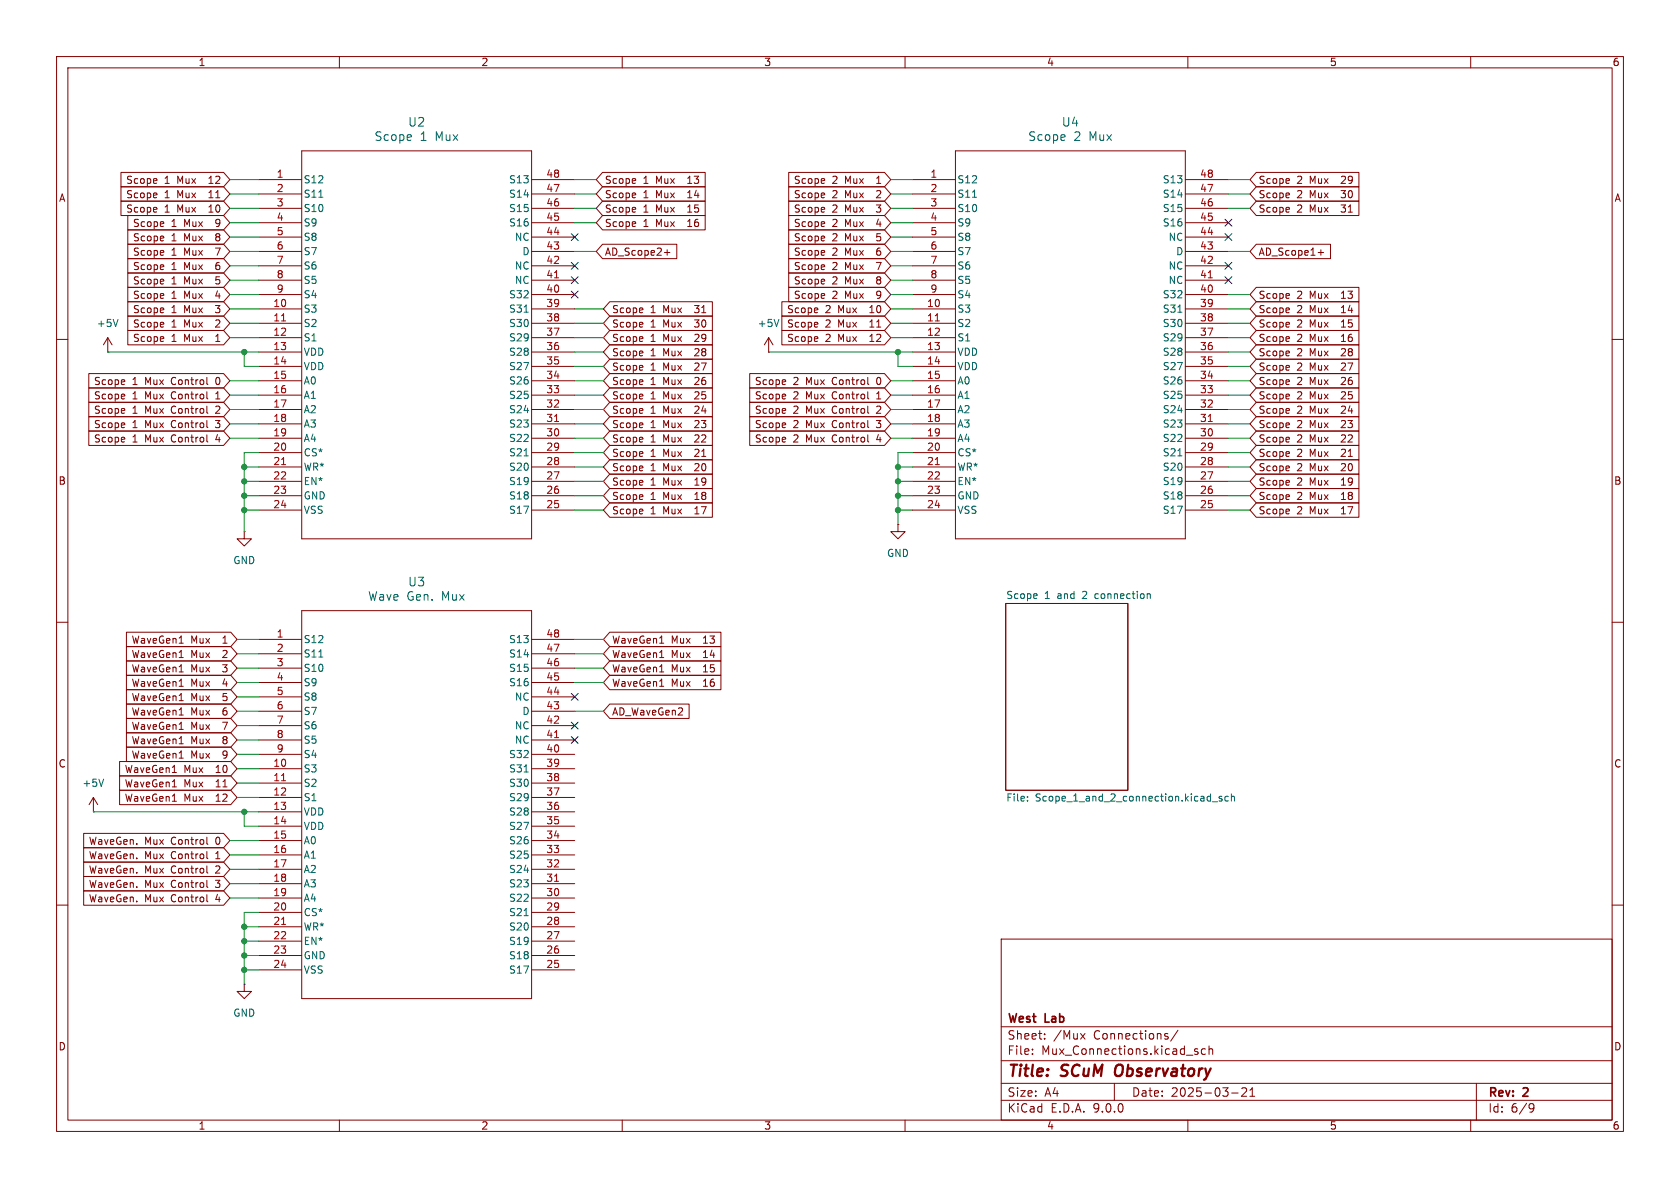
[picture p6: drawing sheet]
<svg xmlns="http://www.w3.org/2000/svg" width="297mm" height="210mm" viewBox="0 0 297 210" stroke-linecap="round" stroke-linejoin="round" font-family="sans-serif">
<g fill="none" stroke="#840000" stroke-width=".18">
<path d="M10 10h277v190h-277zM12 12h273v186h-273zM60 10v2M110 10v2M160 10v2M210 10v2M260 10v2M21.4 30.5h18.1l1.1 1.3-1.1 1.2h-18.1zM21.4 35.6h18.1l1.1 1.2-1.1 1.3h-18.1zM21.4 33h18.1l1.1 1.3-1.1 1.3h-18.1zM22.6 38.1h16.9l1.1 1.3-1.1 1.2h-16.9zM36.9 32.4h.8"/>
<path d="M36.9 37.5h.8M36.9 35h.8M37.1 31.5h-.2M37.1 36.5l-.2 .1M37.1 34l-.2 .1M45.7 31.8h7.6M45.7 34.3h7.6M45.7 36.8h7.6M45.7 39.4h7.6M53.3 26.7h40.7v68.6h-40.7zM94 31.8h7.6M94 34.3h7.6"/>
<path d="M94 36.8h7.6M94 39.4h7.6M106.5 35.6h18.2v2.5h-18.2l-1.1-1.3zM106.5 30.5h18.2v2.5h-18.2l-1.1-1.2zM106.5 33h18.2v2.6h-18.2l-1.1-1.3zM106.5 38.1h18.2v2.5h-18.2l-1.1-1.2zM121.6 32.4h.7M121.6 37.5h.7M121.6 35h.7M121.7 36.5l-.1 .1M121.7 31.5h-.1M121.7 34l-.1 .1"/>
<path d="M121.7 39.1h-.1M139.4 30.5h17l1.1 1.3-1.1 1.2h-17zM139.4 38.1h17l1.1 1.3-1.1 1.2h-17zM139.4 35.6h17l1.1 1.2-1.1 1.3h-17zM139.4 33h17l1.1 1.3-1.1 1.3h-17zM155 32.4h.7M155.1 31.5h-.1M161.3 31.8h7.6M161.3 34.3h7.6M161.3 36.8h7.6M161.3 39.4h7.6M168.9 26.7h40.6v68.6h-40.6z"/>
<path d="M209.5 31.8h7.7M209.5 34.3h7.7M209.5 36.8h7.7M209.5 39.4h7.7M222.1 30.5h18.1v2.5h-18.1l-1.1-1.2zM222.1 35.6h18.1v2.5h-18.1l-1.1-1.3zM222.1 33h18.1v2.6h-18.1l-1.1-1.3zM19 59.7l-.7 1.3M19 59.7l.8 1.3M19 59.7v2.5M22.6 53.3h16.9l1.1 1.3-1.1 1.3h-16.9zM22.6 58.4h16.9l1.1 1.3-1.1 1.3h-16.9z"/>
<path d="M22.6 40.6h16.9l1.1 1.3-1.1 1.3h-16.9zM22.6 43.2h16.9l1.1 1.3-1.1 1.2h-16.9zM22.6 48.3h16.9l1.1 1.2-1.1 1.3h-16.9zM22.6 55.9h16.9l1.1 1.3-1.1 1.2h-16.9zM22.6 45.7h16.9l1.1 1.3-1.1 1.3h-16.9zM22.6 50.8h16.9l1.1 1.3-1.1 1.2h-16.9zM38.3 59.4l-.2 .1M45.7 41.9h7.6M45.7 44.5h7.6M45.7 47h7.6M45.7 49.5h7.6M45.7 52.1h7.6"/>
<path d="M45.7 54.6h7.6M45.7 57.2h7.6M45.7 59.7h7.6M94 41.9h7.6M94 44.5h7.6M94 47h7.6M94 49.5h7.6M94 52.1h7.6M94 54.6h7.6M94 57.2h7.6M94 59.7h7.6M106.5 43.2h13.1v2.5h-13.1l-1.1-1.2z"/>
<path d="M107.8 58.4h18.1v2.6h-18.1l-1.1-1.3zM107.8 55.9h18.1v2.5h-18.1l-1.1-1.2zM107.8 53.3h18.1v2.6h-18.1l-1.1-1.3zM117.5 44.6h.9M117.9 44.2v.9M121.6 40h.7M135.9 59.7l-.8 1.3M135.9 59.7l.8 1.3M135.9 59.7v2.5M138.2 55.9h18.2l1.1 1.3-1.1 1.2h-18.2zM138.2 53.3h18.2l1.1 1.3-1.1 1.3h-18.2zM138.2 58.4h18.2l1.1 1.3-1.1 1.3h-18.2z"/>
<path d="M139.4 50.8h17l1.1 1.3-1.1 1.2h-17zM139.4 48.3h17l1.1 1.2-1.1 1.3h-17zM139.4 43.2h17l1.1 1.3-1.1 1.2h-17zM139.4 40.6h17l1.1 1.3-1.1 1.3h-17zM139.4 45.7h17l1.1 1.3-1.1 1.3h-17zM153.8 57.8h.7M153.8 55.3h.7M153.9 56.9h-.1M153.9 54.3l-.1 .1M153.9 59.4l-.1 .1M161.3 41.9h7.6M161.3 44.5h7.6"/>
<path d="M161.3 47h7.6M161.3 49.5h7.6M161.3 52.1h7.6M161.3 54.6h7.6M161.3 57.2h7.6M161.3 59.7h7.6M209.5 41.9h7.7M209.5 44.5h7.7M209.5 47h7.7M209.5 49.5h7.7M209.5 52.1h7.7M209.5 54.6h7.7"/>
<path d="M209.5 57.2h7.7M209.5 59.7h7.7M222.1 43.2h13.1v2.5h-13.1l-1.1-1.2zM222.1 58.4h18.1v2.6h-18.1l-1.1-1.3zM222.1 53.3h18.1v2.6h-18.1l-1.1-1.3zM222.1 55.9h18.1v2.5h-18.1l-1.1-1.2zM222.1 50.8h18.1v2.5h-18.1l-1.1-1.2zM233 44.6h1M233.5 44.2v.9M237.1 57.8h.8M237.1 55.3h.8M237.1 52.7h.8"/>
<path d="M237.3 59.4l-.2 .1M237.3 54.3l-.2 .1M237.3 56.9h-.2M237.3 51.8h-.2M10 60h2M15.7 76.2h23.8l1.1 1.3-1.1 1.2h-23.8zM15.7 73.7h23.8l1.1 1.2-1.1 1.3h-23.8zM15.7 71.1h23.8l1.1 1.3-1.1 1.3h-23.8zM15.7 66h23.8l1.1 1.3-1.1 1.3h-23.8zM15.7 68.6h23.8l1.1 1.3-1.1 1.2h-23.8zM19 62.2h.1M36.6 78.1h.2"/>
<path d="M36.6 75.5l.2 .1M36.6 73l.2 .1M36.6 67.9l.2 .1M36.6 70.5h.2M38.1 60.4h.8M38.1 70.5h.8M38.3 69.6h-.2M45.7 62.2h7.6M45.7 64.8h7.6M45.7 67.3h7.6M45.7 69.9h7.6M45.7 72.4h7.6"/>
<path d="M45.7 74.9h7.6M45.7 77.5h7.6M94 62.2h7.6M94 64.8h7.6M94 67.3h7.6M94 69.9h7.6M94 72.4h7.6M94 74.9h7.6M94 77.5h7.6M107.8 78.7h18.1v2.6h-18.1l-1.1-1.3zM107.8 76.2h18.1v2.5h-18.1l-1.1-1.2zM107.8 71.1h18.1v2.6h-18.1l-1.1-1.3z"/>
<path d="M107.8 73.7h18.1v2.5h-18.1l-1.1-1.3zM107.8 66h18.1v2.6h-18.1l-1.1-1.3zM107.8 61h18.1v2.5h-18.1l-1.1-1.3zM107.8 68.6h18.1v2.5h-18.1l-1.1-1.2zM107.8 63.5h18.1v2.5h-18.1l-1.1-1.2zM132.5 76.2h23.9l1.1 1.3-1.1 1.2h-23.9zM132.5 71.1h23.9l1.1 1.3-1.1 1.3h-23.9zM132.5 68.6h23.9l1.1 1.3-1.1 1.2h-23.9zM132.5 66h23.9l1.1 1.3-1.1 1.3h-23.9zM132.5 73.7h23.9l1.1 1.2-1.1 1.3h-23.9zM135.9 62.2h.1M153.5 78.1h.1"/>
<path d="M153.5 73l.1 .1M153.5 70.5h.1M153.5 67.9l.1 .1M153.5 75.5l.1 .1M153.8 60.4h.7M155 70.5h.7M155.1 69.6h-.1M161.3 62.2h7.6M161.3 64.8h7.6M161.3 67.3h7.6M161.3 69.9h7.6M161.3 72.4h7.6"/>
<path d="M161.3 74.9h7.6M161.3 77.5h7.6M209.5 62.2h7.7M209.5 64.8h7.7M209.5 67.3h7.7M209.5 69.9h7.7M209.5 72.4h7.7M209.5 74.9h7.7M209.5 77.5h7.7M222.1 61h18.1v2.5h-18.1l-1.1-1.3zM222.1 63.5h18.1v2.5h-18.1l-1.1-1.2zM222.1 71.1h18.1v2.6h-18.1l-1.1-1.3z"/>
<path d="M222.1 73.7h18.1v2.5h-18.1l-1.1-1.3zM222.1 66h18.1v2.6h-18.1l-1.1-1.3zM222.1 76.2h18.1v2.5h-18.1l-1.1-1.2zM222.1 68.6h18.1v2.5h-18.1l-1.1-1.2zM222.1 78.7h18.1v2.6h-18.1l-1.1-1.3zM237.1 60.4h.8M285 60h2M43.2 94v1.3h1.2l-1.2 1.2-1.3-1.2h1.3M43.2 94h.1M45.7 80h7.6M45.7 82.6h7.6M45.7 85.1h7.6"/>
<path d="M45.7 87.6h7.6M45.7 90.2h7.6M94 80h7.6M94 82.6h7.6M94 85.1h7.6M94 87.6h7.6M94 90.2h7.6M107.8 81.3h18.1v2.5h-18.1l-1.1-1.2zM107.8 86.4h18.1v2.5h-18.1l-1.1-1.3zM107.8 83.8h18.1v2.6h-18.1l-1.1-1.3zM107.8 88.9h18.1v2.5h-18.1l-1.1-1.2zM122.8 85.8h.8"/>
<path d="M122.8 88.3h.8M122.8 90.8h.8M123 87.3l-.2 .1M123 84.8l-.2 .1M123 89.9h-.2M158.7 92.7v1.3h1.3l-1.3 1.3-1.2-1.3h1.2M158.7 92.7h.1M161.3 80h7.6M161.3 82.6h7.6M161.3 85.1h7.6M161.3 87.6h7.6M161.3 90.2h7.6"/>
<path d="M209.5 80h7.7M209.5 82.6h7.7M209.5 85.1h7.7M209.5 87.6h7.7M209.5 90.2h7.7M222.1 81.3h18.1v2.5h-18.1l-1.1-1.2zM222.1 83.8h18.1v2.6h-18.1l-1.1-1.3zM222.1 86.4h18.1v2.5h-18.1l-1.1-1.3zM222.1 88.9h18.1v2.5h-18.1l-1.1-1.2zM237.1 85.8h.8M237.1 88.3h.8M237.1 90.8h.8"/>
<path d="M237.3 84.8l-.2 .1M237.3 87.3l-.2 .1M237.3 89.9h-.2M10 110h2M22.4 116.8h18.4l1.1 1.3-1.1 1.3h-18.4zM22.4 119.4h18.4l1.1 1.3-1.1 1.2h-18.4zM22.4 114.3h18.4l1.1 1.3-1.1 1.2h-18.4zM22.4 111.8h18.4l1.1 1.2-1.1 1.3h-18.4zM31.7 118.8h.7M31.7 116.2h.7M31.7 113.7h.7M45.7 113h7.6"/>
<path d="M45.7 115.6h7.6M45.7 118.1h7.6M53.3 108h40.7v68.5h-40.7zM94 113h7.6M94 115.6h7.6M94 118.1h7.6M107.8 111.8h19.6v2.5h-19.6l-1.1-1.3zM107.8 119.4h19.6v2.5h-19.6l-1.1-1.2zM107.8 114.3h19.6v2.5h-19.6l-1.1-1.2zM107.8 116.8h19.6v2.6h-19.6l-1.1-1.3zM116.6 118.8h.7M116.6 116.2h.7"/>
<path d="M116.6 113.7h.7M177.8 106.7h21.6v33h-21.6zM285 110h2M21.1 137.2h19.7l1.1 1.2-1.1 1.3h-19.7zM21.1 139.7h19.7l1.1 1.3-1.1 1.2h-19.7zM21.1 134.6h19.7l1.1 1.3-1.1 1.3h-19.7zM22.4 121.9h18.4l1.1 1.3-1.1 1.3h-18.4zM22.4 132.1h18.4l1.1 1.3-1.1 1.2h-18.4zM22.4 129.5h18.4l1.1 1.3-1.1 1.3h-18.4zM22.4 124.5h18.4l1.1 1.2-1.1 1.3h-18.4zM22.4 127h18.4l1.1 1.3-1.1 1.2h-18.4zM30.5 139.1h.7"/>
<path d="M30.5 136.6h.7M31.7 121.3h.7M31.7 123.9h.7M31.7 134h.7M31.7 131.5h.7M31.7 126.4h.7M31.7 128.9h.7M45.7 120.7h7.6M45.7 123.2h7.6M45.7 125.7h7.6M45.7 128.3h7.6M45.7 130.8h7.6"/>
<path d="M45.7 133.4h7.6M45.7 135.9h7.6M45.7 138.4h7.6M94 120.7h7.6M94 123.2h7.6M94 125.7h7.6M94 128.3h7.6M94 130.8h7.6M94 133.4h7.6M94 135.9h7.6M94 138.4h7.6M107.8 124.5h14v2.5h-14l-1.1-1.3z"/>
<path d="M116.6 121.3h.7M14.8 154.9h24.7l1.1 1.3-1.1 1.3h-24.7zM14.8 149.9h24.7l1.1 1.2-1.1 1.3h-24.7zM14.8 152.4h24.7l1.1 1.3-1.1 1.2h-24.7zM14.8 157.5h24.7l1.1 1.3-1.1 1.2h-24.7zM14.8 147.3h24.7l1.1 1.3-1.1 1.3h-24.7zM16.5 143.5h.1M16.5 141l-.8 1.2M16.5 141l.8 1.2M16.5 141v2.5M30.5 141.6h.7M36.6 155.6v1.1l.2 .2"/>
<path d="M36.6 148v1.1l.2 .2M36.6 150.5v1.1l.2 .2M36.6 153.1v1.1l.2 .1M36.6 158.2v1l.2 .2M45.7 141h7.6M45.7 143.5h7.6M45.7 146.1h7.6M45.7 148.6h7.6M45.7 151.1h7.6M45.7 153.7h7.6M45.7 156.2h7.6M45.7 158.8h7.6"/>
<path d="M94 141h7.6M94 143.5h7.6M94 146.1h7.6M94 148.6h7.6M94 151.1h7.6M94 153.7h7.6M94 156.2h7.6M94 158.8h7.6M10 160h2M43.2 174v1.3h1.2l-1.2 1.2-1.3-1.2h1.3M43.2 174h.1M45.7 161.3h7.6"/>
<path d="M45.7 163.8h7.6M45.7 166.4h7.6M45.7 168.9h7.6M45.7 171.5h7.6M94 161.3h7.6M94 163.8h7.6M94 166.4h7.6M94 168.9h7.6M94 171.5h7.6M177 166h108v32h-108zM285 160h2M60 198v2"/>
<path d="M110 198v2M160 198v2M177 194.5h108M177 191.5h108M177 187.5h108M177 181.5h108M182.5 186.3v.1M182.5 185.5v.1M184.7 183.6v.1M184.7 182.8v.1M191 182.7l.8 1M191.8 182.7l-.8 1"/>
<path d="M197 191.5v3M206.3 183.2l.2 .2-.2 .3M206.3 182.7l.2 .1M208.2 182.1l-1.2 2M210 198v2M211.2 185.8l.5 .2 .1 .2-.2 .2-.4-.1M211.2 185.5h.5M213.1 185.5l-.4-.1-.3 .3v.4l.1 .2h.6M213.7 185.5l.3-.1 .3 .1 .1 .9M213.7 184.9v1.5M217.7 193.2h1.2M219.5 192.4l.6-.1 .2 .1 .1 .3-.9 1.1h.9"/>
<path d="M221 193.8h.8M221 192.7l.4-.4v1.5M260 198v2M261 191.5v6.5M270.6 195.1l.5 .1a.99 .99 0 0 1-.4 1.4h-.2M271.2 195.7l-.3 .3h-.3"/>
</g>
<path d="M197.3 188.5a1.5 1.5 0 0 0 0 1.6" fill="none" stroke="#840000" stroke-width=".4"/>
<g fill="none" stroke="#006464" stroke-width=".18">
<path d="M56.4 34.9h.7M171.9 34.9h.8M20.9 56.5l-.5 1.2M92.7 55.2h.7M137.7 56.5l-.4 1.2M208.2 55.2h.8M92.7 80.6h.7M208.2 80.6h.8M56.4 116.1h.7M203 105l.4 .1v.7M18.3 137.7l-.4 1.3M92.7 136.5h.7"/>
<path d="M181.6 141.5v.1M181.6 140.8v.1M214.3 141.7h1M216 140.8h-.3l-.2 .1 .1 .2 .4 .1v.3h-.5M217.1 140.8h-.3l-.3 .2 .2 .5h.4M217.7 140.9l.2-.1h.3v.8M217.7 140.3v1.3M92.7 161.9h.7"/>
</g>
<path d="M49.8 56.7h.7M98 49.1h.8M165.3 56.7h.8M213.6 49.1h.7M98 74.5h.8M213.6 74.5h.7M49.8 82.1h.7M165.3 82.1h.8M49.8 138h.7M98 130.4h.8M98 155.8h.8M49.8 163.4h.7" fill="none" stroke="#a90000" stroke-width=".18"/>
<g fill="none" stroke="#009600" stroke-width=".18">
<path d="M40.6 39.4h5.1M40.6 36.8h5.1M40.6 31.8h5.1M40.6 34.3h5.1M101.6 39.4h3.8M101.6 36.8h3.8M101.6 31.8h3.8M101.6 34.3h3.8M157.5 39.4h3.8M157.5 36.8h3.8M157.5 31.8h3.8M157.5 34.3h3.8"/>
<path d="M217.2 36.8h3.8M217.2 31.8h3.8M217.2 34.3h3.8M40.6 54.6h5.1M40.6 57.2h5.1M40.6 52.1h5.1M40.6 49.5h5.1M40.6 44.5h5.1M40.6 59.7h5.1M40.6 41.9h5.1M40.6 47h5.1M101.6 54.6h5.1"/>
<path d="M101.6 57.2h5.1M101.6 44.5h3.8M101.6 59.7h5.1M157.5 54.6h3.8M157.5 57.2h3.8M157.5 52.1h3.8M157.5 49.5h3.8M157.5 44.5h3.8M157.5 59.7h3.8M157.5 41.9h3.8M157.5 47h3.8M217.2 54.6h3.8"/>
<path d="M217.2 57.2h3.8M217.2 52.1h3.8M217.2 44.5h3.8M217.2 59.7h3.8M19 62.2h26.7M40.6 69.9h5.1M40.6 67.3h5.1M40.6 74.9h5.1M40.6 72.4h5.1M40.6 77.5h5.1M43.2 62.2v2.6h2.5M101.6 69.9h5.1"/>
<path d="M101.6 64.8h5.1M101.6 67.3h5.1M101.6 62.2h5.1M101.6 74.9h5.1M101.6 72.4h5.1M101.6 77.5h5.1M135.9 62.2h25.4M157.5 69.9h3.8M157.5 67.3h3.8M157.5 74.9h3.8M157.5 72.4h3.8M157.5 77.5h3.8"/>
<path d="M158.7 62.2v2.6h2.6M217.2 69.9h3.8M217.2 64.8h3.8M217.2 67.3h3.8M217.2 62.2h3.8M217.2 74.9h3.8M217.2 72.4h3.8M217.2 77.5h3.8M43.2 87.6h2.5M43.2 90.2h2.5M43.2 85.1h2.5M43.2 82.6h2.5"/>
<path d="M45.7 80h-2.5v14M101.6 87.6h5.1M101.6 90.2h5.1M101.6 85.1h5.1M101.6 82.6h5.1M101.6 80h5.1M158.7 87.6h2.6M158.7 90.2h2.6M158.7 85.1h2.6M158.7 82.6h2.6M161.3 80h-2.6v12.7M217.2 87.6h3.8"/>
<path d="M217.2 90.2h3.8M217.2 85.1h3.8M217.2 82.6h3.8M217.2 80h3.8M41.9 113h3.8M41.9 115.6h3.8M41.9 118.1h3.8M101.6 113h5.1M101.6 115.6h5.1M101.6 118.1h5.1M41.9 123.2h3.8M41.9 120.7h3.8"/>
<path d="M41.9 125.7h3.8M41.9 128.3h3.8M41.9 130.8h3.8M41.9 135.9h3.8M41.9 133.4h3.8M41.9 138.4h3.8M101.6 120.7h5.1M101.6 125.7h5.1M16.5 143.5h29.2M40.6 158.8h5.1M40.6 156.2h5.1M40.6 151.1h5.1"/>
<path d="M40.6 153.7h5.1M40.6 148.6h5.1M41.9 141h3.8M43.2 143.5v2.6h2.5M43.2 168.9h2.5M43.2 171.5h2.5M43.2 166.4h2.5M43.2 163.8h2.5M45.7 161.3h-2.5v12.7"/>
</g>
<g fill="none" stroke="#000084" stroke-width=".18">
<path d="M216.6 38.8l1.2 1.2M217.8 38.8l-1.2 1.2M101 51.5l1.2 1.2M101 48.9l1.2 1.2M101 41.3l1.2 1.2M101 46.4l1.2 1.2M102.2 51.5l-1.2 1.2M102.2 48.9l-1.2 1.2M102.2 41.3l-1.2 1.2M102.2 46.4l-1.2 1.2M216.6 46.4l1.2 1.2M216.6 41.3l1.2 1.2"/>
<path d="M216.6 48.9l1.2 1.2M217.8 46.4l-1.2 1.2M217.8 41.3l-1.2 1.2M217.8 48.9l-1.2 1.2M101 130.2l1.2 1.2M101 122.6l1.2 1.2M101 127.7l1.2 1.2M102.2 130.2l-1.2 1.2M102.2 122.6l-1.2 1.2M102.2 127.7l-1.2 1.2"/>
</g>
<g fill="#009600" stroke="#009600" stroke-width=".18">
<circle cx="158.7" cy="90.2" r=".46"/>
<circle cx="158.7" cy="87.6" r=".46"/>
<circle cx="158.7" cy="82.6" r=".46"/>
<circle cx="158.7" cy="62.2" r=".46"/>
<circle cx="43.2" cy="82.6" r=".46"/>
<circle cx="43.2" cy="87.6" r=".46"/>
<circle cx="43.2" cy="85.1" r=".46"/>
<circle cx="43.2" cy="90.2" r=".46"/>
<circle cx="158.7" cy="85.1" r=".46"/>
<circle cx="43.2" cy="163.8" r=".46"/>
<circle cx="43.2" cy="166.4" r=".46"/>
<circle cx="43.2" cy="168.9" r=".46"/>
<circle cx="43.2" cy="171.5" r=".46"/>
<circle cx="43.2" cy="143.5" r=".46"/>
<circle cx="43.2" cy="62.2" r=".46"/>
</g>
<g font-size="2.8" fill="#840000">
<text x="178" y="190.9">Title:</text>
<text x="187.7" y="190.9">SCuM</text>
<text x="198" y="190.9">Observatory</text>
</g>
<g font-size="2.1" fill="#006464">
<text x="72.1" y="22.6">U2</text>
<text x="187.6" y="22.6">U4</text>
<text x="66.1" y="25.1">Scope</text>
<text x="74.2" y="25.1">1</text>
<text x="77" y="25.1">Mux</text>
<text x="181.7" y="25.1">Scope</text>
<text x="189.8" y="25.1">2</text>
<text x="192.6" y="25.1">Mux</text>
<text x="65" y="106.4">Wave Gen.</text>
<text x="72.1" y="103.9">U3</text>
<text x="78.1" y="106.4">Mux</text>
</g>
<g font-size="2.1" fill="#840000">
<text x="178" y="184">Sheet:</text>
<text x="178" y="181.2">West</text>
<text x="184.8" y="181.2">Lab</text>
<text x="186.2" y="184">/Mux</text>
<text x="193.4" y="184">Connections/</text>
<text x="178" y="186.7">File:</text>
<text x="184.1" y="186.7">Mux_Connections.kicad_sch</text>
<text x="178" y="196.9">KiCad</text>
<text x="178" y="194.1">Size:</text>
<text x="184.7" y="194.1">A4</text>
<text x="185.7" y="196.9">E.D.A.</text>
<text x="193.3" y="196.9">9.0.0</text>
<text x="200" y="194.1">Date:</text>
<text x="207" y="194.1">2025-03-21</text>
<text x="263" y="194.3">Rev:</text>
<text x="263" y="196.9">Id:</text>
<text x="267.1" y="196.9">6/9</text>
<text x="269.4" y="194.3">2</text>
</g>
<g font-size="1.8" fill="#840000">
<text x="35" y="11.9">1</text>
<text x="85" y="11.9">2</text>
<text x="135" y="11.9">3</text>
<text x="185" y="11.9">4</text>
<text x="235" y="11.9">5</text>
<text x="285" y="11.9">6</text>
<text x="10.3" y="35.9">A</text>
<text x="22.2" y="32.7">Scope</text>
<text x="22.2" y="35.2">Scope</text>
<text x="29.1" y="32.7">1</text>
<text x="29.1" y="35.2">1</text>
<text x="31.4" y="32.7">Mux</text>
<text x="31.4" y="35.2">Mux</text>
<text x="37.4" y="32.7">12</text>
<text x="37.4" y="35.2">11</text>
<text x="106.8" y="32.7">Scope</text>
<text x="106.8" y="35.2">Scope</text>
<text x="113.7" y="32.7">1</text>
<text x="113.7" y="35.2">1</text>
<text x="116.1" y="32.7">Mux</text>
<text x="116.1" y="35.2">Mux</text>
<text x="122" y="32.7">13</text>
<text x="122" y="35.2">14</text>
<text x="140.2" y="32.7">Scope</text>
<text x="140.2" y="35.2">Scope</text>
<text x="147.1" y="32.7">2</text>
<text x="147.1" y="35.2">2</text>
<text x="149.5" y="32.7">Mux</text>
<text x="149.5" y="35.2">Mux</text>
<text x="155.5" y="32.7">1</text>
<text x="155.5" y="35.2">2</text>
<text x="222.4" y="32.7">Scope</text>
<text x="222.4" y="35.2">Scope</text>
<text x="229.3" y="32.7">2</text>
<text x="229.3" y="35.2">2</text>
<text x="231.6" y="32.7">Mux</text>
<text x="231.6" y="35.2">Mux</text>
<text x="237.6" y="32.7">29</text>
<text x="237.6" y="35.2">30</text>
<text x="285.3" y="35.9">A</text>
<text x="22.2" y="37.8">Scope</text>
<text x="23.4" y="40.3">Scope</text>
<text x="29.1" y="37.8">1</text>
<text x="30.3" y="40.3">1</text>
<text x="31.4" y="37.8">Mux</text>
<text x="32.6" y="40.3">Mux</text>
<text x="37.4" y="37.8">10</text>
<text x="38.6" y="40.3">9</text>
<text x="106.8" y="37.8">Scope</text>
<text x="106.8" y="40.3">Scope</text>
<text x="113.7" y="37.8">1</text>
<text x="113.7" y="40.3">1</text>
<text x="116.1" y="37.8">Mux</text>
<text x="116.1" y="40.3">Mux</text>
<text x="122" y="37.8">15</text>
<text x="122" y="40.3">16</text>
<text x="140.2" y="40.3">Scope</text>
<text x="140.2" y="37.8">Scope</text>
<text x="147.1" y="40.3">2</text>
<text x="147.1" y="37.8">2</text>
<text x="149.5" y="40.3">Mux</text>
<text x="149.5" y="37.8">Mux</text>
<text x="155.5" y="40.3">4</text>
<text x="155.5" y="37.8">3</text>
<text x="222.4" y="37.8">Scope</text>
<text x="229.3" y="37.8">2</text>
<text x="231.6" y="37.8">Mux</text>
<text x="237.6" y="37.8">31</text>
<text x="23.4" y="42.9">Scope</text>
<text x="23.4" y="45.4">Scope</text>
<text x="23.4" y="47.9">Scope</text>
<text x="30.3" y="42.9">1</text>
<text x="30.3" y="45.4">1</text>
<text x="30.3" y="47.9">1</text>
<text x="32.6" y="42.9">Mux</text>
<text x="32.6" y="45.4">Mux</text>
<text x="32.6" y="47.9">Mux</text>
<text x="38.6" y="42.9">8</text>
<text x="38.6" y="45.4">7</text>
<text x="38.6" y="47.9">6</text>
<text x="106.8" y="45.4">AD_Scope2+</text>
<text x="140.2" y="45.4">Scope</text>
<text x="140.2" y="42.9">Scope</text>
<text x="140.2" y="47.9">Scope</text>
<text x="147.1" y="45.4">2</text>
<text x="147.1" y="42.9">2</text>
<text x="147.1" y="47.9">2</text>
<text x="149.5" y="45.4">Mux</text>
<text x="149.5" y="42.9">Mux</text>
<text x="149.5" y="47.9">Mux</text>
<text x="155.5" y="45.4">6</text>
<text x="155.5" y="42.9">5</text>
<text x="155.5" y="47.9">7</text>
<text x="222.4" y="45.4">AD_Scope1+</text>
<text x="23.4" y="50.5">Scope</text>
<text x="23.4" y="53">Scope</text>
<text x="30.3" y="50.5">1</text>
<text x="30.3" y="53">1</text>
<text x="32.6" y="50.5">Mux</text>
<text x="32.6" y="53">Mux</text>
<text x="38.6" y="50.5">5</text>
<text x="38.6" y="53">4</text>
<text x="140.2" y="53">Scope</text>
<text x="140.2" y="50.5">Scope</text>
<text x="147.1" y="53">2</text>
<text x="147.1" y="50.5">2</text>
<text x="149.5" y="53">Mux</text>
<text x="149.5" y="50.5">Mux</text>
<text x="155.5" y="53">9</text>
<text x="155.5" y="50.5">8</text>
<text x="222.4" y="53">Scope</text>
<text x="229.3" y="53">2</text>
<text x="231.6" y="53">Mux</text>
<text x="237.6" y="53">13</text>
<text x="23.4" y="55.6">Scope</text>
<text x="23.4" y="58.1">Scope</text>
<text x="30.3" y="55.6">1</text>
<text x="30.3" y="58.1">1</text>
<text x="32.6" y="55.6">Mux</text>
<text x="32.6" y="58.1">Mux</text>
<text x="38.6" y="55.6">3</text>
<text x="38.6" y="58.1">2</text>
<text x="108.1" y="58.1">Scope</text>
<text x="108.1" y="55.6">Scope</text>
<text x="115" y="58.1">1</text>
<text x="115" y="55.6">1</text>
<text x="117.3" y="58.1">Mux</text>
<text x="117.3" y="55.6">Mux</text>
<text x="123.3" y="58.1">30</text>
<text x="123.3" y="55.6">31</text>
<text x="139" y="58.1">Scope</text>
<text x="139" y="55.6">Scope</text>
<text x="145.9" y="58.1">2</text>
<text x="145.9" y="55.6">2</text>
<text x="148.3" y="58.1">Mux</text>
<text x="148.3" y="55.6">Mux</text>
<text x="154.2" y="58.1">11</text>
<text x="154.2" y="55.6">10</text>
<text x="222.4" y="55.6">Scope</text>
<text x="222.4" y="58.1">Scope</text>
<text x="229.3" y="55.6">2</text>
<text x="229.3" y="58.1">2</text>
<text x="231.6" y="55.6">Mux</text>
<text x="231.6" y="58.1">Mux</text>
<text x="237.6" y="55.6">14</text>
<text x="237.6" y="58.1">15</text>
<text x="23.4" y="60.6">Scope</text>
<text x="30.3" y="60.6">1</text>
<text x="32.6" y="60.6">Mux</text>
<text x="38.6" y="60.6">1</text>
<text x="108.1" y="60.6">Scope</text>
<text x="108.1" y="63.2">Scope</text>
<text x="108.1" y="65.7">Scope</text>
<text x="115" y="60.6">1</text>
<text x="115" y="63.2">1</text>
<text x="115" y="65.7">1</text>
<text x="117.3" y="60.6">Mux</text>
<text x="117.3" y="63.2">Mux</text>
<text x="117.3" y="65.7">Mux</text>
<text x="123.3" y="60.6">29</text>
<text x="123.3" y="63.2">28</text>
<text x="123.3" y="65.7">27</text>
<text x="139" y="60.6">Scope</text>
<text x="145.9" y="60.6">2</text>
<text x="148.3" y="60.6">Mux</text>
<text x="154.2" y="60.6">12</text>
<text x="222.4" y="63.2">Scope</text>
<text x="222.4" y="65.7">Scope</text>
<text x="222.4" y="60.6">Scope</text>
<text x="229.3" y="63.2">2</text>
<text x="229.3" y="65.7">2</text>
<text x="229.3" y="60.6">2</text>
<text x="231.6" y="63.2">Mux</text>
<text x="231.6" y="65.7">Mux</text>
<text x="231.6" y="60.6">Mux</text>
<text x="237.6" y="63.2">28</text>
<text x="237.6" y="65.7">27</text>
<text x="237.6" y="60.6">16</text>
<text x="16.5" y="68.3">Scope</text>
<text x="16.5" y="70.8">Scope</text>
<text x="23.4" y="68.3">1</text>
<text x="23.4" y="70.8">1</text>
<text x="25.7" y="68.3">Mux</text>
<text x="25.7" y="70.8">Mux</text>
<text x="30.5" y="68.3">Control</text>
<text x="30.5" y="70.8">Control</text>
<text x="38.6" y="68.3">0</text>
<text x="38.6" y="70.8">1</text>
<text x="108.1" y="68.3">Scope</text>
<text x="108.1" y="70.8">Scope</text>
<text x="115" y="68.3">1</text>
<text x="115" y="70.8">1</text>
<text x="117.3" y="68.3">Mux</text>
<text x="117.3" y="70.8">Mux</text>
<text x="123.3" y="68.3">26</text>
<text x="123.3" y="70.8">25</text>
<text x="133.4" y="70.8">Scope</text>
<text x="133.4" y="68.3">Scope</text>
<text x="140.2" y="70.8">2</text>
<text x="140.2" y="68.3">2</text>
<text x="142.6" y="70.8">Mux</text>
<text x="142.6" y="68.3">Mux</text>
<text x="147.4" y="70.8">Control</text>
<text x="147.4" y="68.3">Control</text>
<text x="155.5" y="70.8">1</text>
<text x="155.5" y="68.3">0</text>
<text x="222.4" y="68.3">Scope</text>
<text x="222.4" y="70.8">Scope</text>
<text x="229.3" y="68.3">2</text>
<text x="229.3" y="70.8">2</text>
<text x="231.6" y="68.3">Mux</text>
<text x="231.6" y="70.8">Mux</text>
<text x="237.6" y="68.3">26</text>
<text x="237.6" y="70.8">25</text>
<text x="16.5" y="75.9">Scope</text>
<text x="16.5" y="73.3">Scope</text>
<text x="23.4" y="75.9">1</text>
<text x="23.4" y="73.3">1</text>
<text x="25.7" y="75.9">Mux</text>
<text x="25.7" y="73.3">Mux</text>
<text x="30.5" y="75.9">Control</text>
<text x="30.5" y="73.3">Control</text>
<text x="38.6" y="75.9">3</text>
<text x="38.6" y="73.3">2</text>
<text x="108.1" y="73.3">Scope</text>
<text x="108.1" y="75.9">Scope</text>
<text x="115" y="73.3">1</text>
<text x="115" y="75.9">1</text>
<text x="117.3" y="73.3">Mux</text>
<text x="117.3" y="75.9">Mux</text>
<text x="123.3" y="73.3">24</text>
<text x="123.3" y="75.9">23</text>
<text x="133.4" y="73.3">Scope</text>
<text x="133.4" y="75.9">Scope</text>
<text x="140.2" y="73.3">2</text>
<text x="140.2" y="75.9">2</text>
<text x="142.6" y="73.3">Mux</text>
<text x="142.6" y="75.9">Mux</text>
<text x="147.4" y="73.3">Control</text>
<text x="147.4" y="75.9">Control</text>
<text x="155.5" y="73.3">2</text>
<text x="155.5" y="75.9">3</text>
<text x="222.4" y="73.3">Scope</text>
<text x="222.4" y="75.9">Scope</text>
<text x="229.3" y="73.3">2</text>
<text x="229.3" y="75.9">2</text>
<text x="231.6" y="73.3">Mux</text>
<text x="231.6" y="75.9">Mux</text>
<text x="237.6" y="73.3">24</text>
<text x="237.6" y="75.9">23</text>
<text x="16.5" y="78.4">Scope</text>
<text x="23.4" y="78.4">1</text>
<text x="25.7" y="78.4">Mux</text>
<text x="30.5" y="78.4">Control</text>
<text x="38.6" y="78.4">4</text>
<text x="108.1" y="83.5">Scope</text>
<text x="108.1" y="81">Scope</text>
<text x="108.1" y="78.4">Scope</text>
<text x="115" y="83.5">1</text>
<text x="115" y="81">1</text>
<text x="115" y="78.4">1</text>
<text x="117.3" y="83.5">Mux</text>
<text x="117.3" y="81">Mux</text>
<text x="117.3" y="78.4">Mux</text>
<text x="123.3" y="83.5">20</text>
<text x="123.3" y="81">21</text>
<text x="123.3" y="78.4">22</text>
<text x="133.4" y="78.4">Scope</text>
<text x="140.2" y="78.4">2</text>
<text x="142.6" y="78.4">Mux</text>
<text x="147.4" y="78.4">Control</text>
<text x="155.5" y="78.4">4</text>
<text x="222.4" y="83.5">Scope</text>
<text x="222.4" y="78.4">Scope</text>
<text x="222.4" y="81">Scope</text>
<text x="229.3" y="83.5">2</text>
<text x="229.3" y="78.4">2</text>
<text x="229.3" y="81">2</text>
<text x="231.6" y="83.5">Mux</text>
<text x="231.6" y="78.4">Mux</text>
<text x="231.6" y="81">Mux</text>
<text x="237.6" y="83.5">20</text>
<text x="237.6" y="78.4">22</text>
<text x="237.6" y="81">21</text>
<text x="10.3" y="85.9">B</text>
<text x="108.1" y="88.6">Scope</text>
<text x="108.1" y="86">Scope</text>
<text x="115" y="88.6">1</text>
<text x="115" y="86">1</text>
<text x="117.3" y="88.6">Mux</text>
<text x="117.3" y="86">Mux</text>
<text x="123.3" y="88.6">18</text>
<text x="123.3" y="86">19</text>
<text x="222.4" y="86">Scope</text>
<text x="222.4" y="88.6">Scope</text>
<text x="229.3" y="86">2</text>
<text x="229.3" y="88.6">2</text>
<text x="231.6" y="86">Mux</text>
<text x="231.6" y="88.6">Mux</text>
<text x="237.6" y="86">19</text>
<text x="237.6" y="88.6">18</text>
<text x="285.3" y="85.9">B</text>
<text x="108.1" y="91.1">Scope</text>
<text x="115" y="91.1">1</text>
<text x="117.3" y="91.1">Mux</text>
<text x="123.3" y="91.1">17</text>
<text x="222.4" y="91.1">Scope</text>
<text x="229.3" y="91.1">2</text>
<text x="231.6" y="91.1">Mux</text>
<text x="237.6" y="91.1">17</text>
<text x="23.2" y="114">WaveGen1</text>
<text x="33.7" y="114">Mux</text>
<text x="39.7" y="114">1</text>
<text x="108.1" y="114">WaveGen1</text>
<text x="118.7" y="114">Mux</text>
<text x="124.6" y="114">13</text>
<text x="23.2" y="119.1">WaveGen1</text>
<text x="23.2" y="116.5">WaveGen1</text>
<text x="33.7" y="119.1">Mux</text>
<text x="33.7" y="116.5">Mux</text>
<text x="39.7" y="119.1">3</text>
<text x="39.7" y="116.5">2</text>
<text x="108.1" y="116.5">WaveGen1</text>
<text x="108.1" y="119.1">WaveGen1</text>
<text x="118.7" y="116.5">Mux</text>
<text x="118.7" y="119.1">Mux</text>
<text x="124.6" y="116.5">14</text>
<text x="124.6" y="119.1">15</text>
<text x="23.2" y="121.6">WaveGen1</text>
<text x="23.2" y="124.1">WaveGen1</text>
<text x="33.7" y="121.6">Mux</text>
<text x="33.7" y="124.1">Mux</text>
<text x="39.7" y="121.6">4</text>
<text x="39.7" y="124.1">5</text>
<text x="108.1" y="121.6">WaveGen1</text>
<text x="118.7" y="121.6">Mux</text>
<text x="124.6" y="121.6">16</text>
<text x="23.2" y="131.8">WaveGen1</text>
<text x="23.2" y="126.7">WaveGen1</text>
<text x="23.2" y="129.2">WaveGen1</text>
<text x="33.7" y="131.8">Mux</text>
<text x="33.7" y="126.7">Mux</text>
<text x="33.7" y="129.2">Mux</text>
<text x="39.7" y="131.8">8</text>
<text x="39.7" y="126.7">6</text>
<text x="39.7" y="129.2">7</text>
<text x="108.1" y="126.7">AD_WaveGen2</text>
<text x="10.3" y="135.9">C</text>
<text x="22" y="136.8">WaveGen1</text>
<text x="23.2" y="134.3">WaveGen1</text>
<text x="32.5" y="136.8">Mux</text>
<text x="33.7" y="134.3">Mux</text>
<text x="38.5" y="136.8">10</text>
<text x="39.7" y="134.3">9</text>
<text x="285.3" y="135.9">C</text>
<text x="22" y="139.4">WaveGen1</text>
<text x="22" y="141.9">WaveGen1</text>
<text x="32.5" y="139.4">Mux</text>
<text x="32.5" y="141.9">Mux</text>
<text x="38.5" y="139.4">11</text>
<text x="38.5" y="141.9">12</text>
<text x="15.6" y="149.5">WaveGen.</text>
<text x="25.5" y="149.5">Mux</text>
<text x="30.3" y="149.5">Control</text>
<text x="38.4" y="149.5">0</text>
<text x="15.6" y="152.1">WaveGen.</text>
<text x="15.6" y="154.6">WaveGen.</text>
<text x="25.5" y="152.1">Mux</text>
<text x="25.5" y="154.6">Mux</text>
<text x="30.3" y="152.1">Control</text>
<text x="30.3" y="154.6">Control</text>
<text x="38.4" y="152.1">1</text>
<text x="38.4" y="154.6">2</text>
<text x="15.6" y="157.2">WaveGen.</text>
<text x="15.6" y="159.7">WaveGen.</text>
<text x="25.5" y="157.2">Mux</text>
<text x="25.5" y="159.7">Mux</text>
<text x="30.3" y="157.2">Control</text>
<text x="30.3" y="159.7">Control</text>
<text x="38.4" y="157.2">3</text>
<text x="38.4" y="159.7">4</text>
<text x="10.3" y="185.9">D</text>
<text x="285.3" y="185.9">D</text>
<text x="35" y="199.9">1</text>
<text x="85" y="199.9">2</text>
<text x="135" y="199.9">3</text>
<text x="185" y="199.9">4</text>
<text x="235" y="199.9">5</text>
<text x="285" y="199.9">6</text>
</g>
<g font-size="1.8" fill="#a90000">
<text x="48.8" y="31.5">1</text>
<text x="48.8" y="34">2</text>
<text x="96.5" y="31.5">48</text>
<text x="96.5" y="34">47</text>
<text x="164.4" y="31.5">1</text>
<text x="164.4" y="34">2</text>
<text x="212" y="31.5">48</text>
<text x="212" y="34">47</text>
<text x="48.8" y="36.6">3</text>
<text x="48.8" y="39.1">4</text>
<text x="48.8" y="41.7">5</text>
<text x="96.5" y="36.6">46</text>
<text x="96.5" y="39.1">45</text>
<text x="96.5" y="41.7">44</text>
<text x="164.4" y="36.6">3</text>
<text x="164.4" y="39.1">4</text>
<text x="164.4" y="41.7">5</text>
<text x="212" y="36.6">46</text>
<text x="212" y="39.1">45</text>
<text x="212" y="41.7">44</text>
<text x="48.8" y="44.2">6</text>
<text x="48.8" y="46.7">7</text>
<text x="96.5" y="44.2">43</text>
<text x="96.5" y="46.7">42</text>
<text x="164.4" y="44.2">6</text>
<text x="164.4" y="46.7">7</text>
<text x="212" y="44.2">43</text>
<text x="212" y="46.7">42</text>
<text x="48.8" y="49.3">8</text>
<text x="48.8" y="51.8">9</text>
<text x="96.5" y="49.3">41</text>
<text x="96.5" y="51.8">40</text>
<text x="164.4" y="49.3">8</text>
<text x="164.4" y="51.8">9</text>
<text x="212" y="49.3">41</text>
<text x="212" y="51.8">40</text>
<text x="48.2" y="54.4">10</text>
<text x="48.2" y="56.9">11</text>
<text x="48.2" y="59.4">12</text>
<text x="96.5" y="54.4">39</text>
<text x="96.5" y="56.9">38</text>
<text x="96.5" y="59.4">37</text>
<text x="163.8" y="54.4">10</text>
<text x="163.8" y="56.9">11</text>
<text x="163.8" y="59.4">12</text>
<text x="212" y="54.4">39</text>
<text x="212" y="56.9">38</text>
<text x="212" y="59.4">37</text>
<text x="48.2" y="62">13</text>
<text x="48.2" y="64.5">14</text>
<text x="96.5" y="62">36</text>
<text x="96.5" y="64.5">35</text>
<text x="163.8" y="62">13</text>
<text x="163.8" y="64.5">14</text>
<text x="212" y="62">36</text>
<text x="212" y="64.5">35</text>
<text x="48.2" y="67.1">15</text>
<text x="48.2" y="69.6">16</text>
<text x="96.5" y="67.1">34</text>
<text x="96.5" y="69.6">33</text>
<text x="163.8" y="67.1">15</text>
<text x="163.8" y="69.6">16</text>
<text x="212" y="67.1">34</text>
<text x="212" y="69.6">33</text>
<text x="48.2" y="72.1">17</text>
<text x="48.2" y="74.7">18</text>
<text x="48.2" y="77.2">19</text>
<text x="96.5" y="72.1">32</text>
<text x="96.5" y="74.7">31</text>
<text x="96.5" y="77.2">30</text>
<text x="163.8" y="72.1">17</text>
<text x="163.8" y="74.7">18</text>
<text x="163.8" y="77.2">19</text>
<text x="212" y="72.1">32</text>
<text x="212" y="74.7">31</text>
<text x="212" y="77.2">30</text>
<text x="48.2" y="79.8">20</text>
<text x="48.2" y="82.3">21</text>
<text x="96.5" y="79.8">29</text>
<text x="96.5" y="82.3">28</text>
<text x="163.8" y="79.8">20</text>
<text x="163.8" y="82.3">21</text>
<text x="212" y="79.8">29</text>
<text x="212" y="82.3">28</text>
<text x="48.2" y="84.8">22</text>
<text x="48.2" y="87.4">23</text>
<text x="48.2" y="89.9">24</text>
<text x="96.5" y="84.8">27</text>
<text x="96.5" y="87.4">26</text>
<text x="96.5" y="89.9">25</text>
<text x="163.8" y="84.8">22</text>
<text x="163.8" y="87.4">23</text>
<text x="163.8" y="89.9">24</text>
<text x="212" y="84.8">27</text>
<text x="212" y="87.4">26</text>
<text x="212" y="89.9">25</text>
<text x="48.8" y="112.8">1</text>
<text x="96.5" y="112.8">48</text>
<text x="48.8" y="115.3">2</text>
<text x="48.8" y="117.9">3</text>
<text x="96.5" y="115.3">47</text>
<text x="96.5" y="117.9">46</text>
<text x="48.8" y="120.4">4</text>
<text x="48.8" y="122.9">5</text>
<text x="48.8" y="125.5">6</text>
<text x="96.5" y="120.4">45</text>
<text x="96.5" y="122.9">44</text>
<text x="96.5" y="125.5">43</text>
<text x="48.8" y="128">7</text>
<text x="48.8" y="130.6">8</text>
<text x="96.5" y="128">42</text>
<text x="96.5" y="130.6">41</text>
<text x="48.2" y="135.6">10</text>
<text x="48.8" y="133.1">9</text>
<text x="96.5" y="133.1">40</text>
<text x="96.5" y="135.6">39</text>
<text x="48.2" y="138.2">11</text>
<text x="48.2" y="140.7">12</text>
<text x="48.2" y="143.3">13</text>
<text x="96.5" y="138.2">38</text>
<text x="96.5" y="140.7">37</text>
<text x="96.5" y="143.3">36</text>
<text x="48.2" y="145.8">14</text>
<text x="48.2" y="148.3">15</text>
<text x="96.5" y="145.8">35</text>
<text x="96.5" y="148.3">34</text>
<text x="48.2" y="150.9">16</text>
<text x="48.2" y="153.4">17</text>
<text x="48.2" y="156">18</text>
<text x="96.5" y="150.9">33</text>
<text x="96.5" y="153.4">32</text>
<text x="96.5" y="156">31</text>
<text x="48.2" y="158.5">19</text>
<text x="48.2" y="161">20</text>
<text x="96.5" y="158.5">30</text>
<text x="96.5" y="161">29</text>
<text x="48.2" y="163.6">21</text>
<text x="48.2" y="166.1">22</text>
<text x="96.5" y="163.6">28</text>
<text x="96.5" y="166.1">27</text>
<text x="48.2" y="168.7">23</text>
<text x="48.2" y="171.2">24</text>
<text x="96.5" y="168.7">26</text>
<text x="96.5" y="171.2">25</text>
</g>
<g font-size="1.8" fill="#006464">
<text x="53.6" y="32.6">S12</text>
<text x="53.6" y="35.2">S11</text>
<text x="89.9" y="32.6">S13</text>
<text x="89.9" y="35.2">S14</text>
<text x="169.2" y="32.6">S12</text>
<text x="169.2" y="35.2">S11</text>
<text x="205.5" y="32.6">S13</text>
<text x="205.5" y="35.2">S14</text>
<text x="53.6" y="37.7">S10</text>
<text x="53.6" y="40.2">S9</text>
<text x="89.9" y="37.7">S15</text>
<text x="89.9" y="40.2">S16</text>
<text x="169.2" y="37.7">S10</text>
<text x="169.2" y="40.2">S9</text>
<text x="205.5" y="37.7">S15</text>
<text x="205.5" y="40.2">S16</text>
<text x="53.6" y="42.8">S8</text>
<text x="53.6" y="45.3">S7</text>
<text x="53.6" y="47.9">S6</text>
<text x="90.9" y="42.8">NC</text>
<text x="90.9" y="47.9">NC</text>
<text x="92.3" y="45.3">D</text>
<text x="169.2" y="42.8">S8</text>
<text x="169.2" y="45.3">S7</text>
<text x="169.2" y="47.9">S6</text>
<text x="206.5" y="42.8">NC</text>
<text x="206.5" y="47.9">NC</text>
<text x="207.8" y="45.3">D</text>
<text x="53.6" y="50.4">S5</text>
<text x="53.6" y="52.9">S4</text>
<text x="89.9" y="52.9">S32</text>
<text x="90.9" y="50.4">NC</text>
<text x="169.2" y="50.4">S5</text>
<text x="169.2" y="52.9">S4</text>
<text x="205.5" y="52.9">S32</text>
<text x="206.5" y="50.4">NC</text>
<text x="17" y="58">+5V</text>
<text x="53.6" y="55.5">S3</text>
<text x="53.6" y="58">S2</text>
<text x="89.9" y="55.5">S31</text>
<text x="89.9" y="58">S30</text>
<text x="133.9" y="58">+5V</text>
<text x="169.2" y="55.5">S3</text>
<text x="169.2" y="58">S2</text>
<text x="205.5" y="55.5">S31</text>
<text x="205.5" y="58">S30</text>
<text x="53.6" y="60.6">S1</text>
<text x="53.6" y="63.1">VDD</text>
<text x="53.6" y="65.6">VDD</text>
<text x="89.9" y="60.6">S29</text>
<text x="89.9" y="63.1">S28</text>
<text x="89.9" y="65.6">S27</text>
<text x="169.2" y="60.6">S1</text>
<text x="169.2" y="63.1">VDD</text>
<text x="169.2" y="65.6">VDD</text>
<text x="205.5" y="60.6">S29</text>
<text x="205.5" y="63.1">S28</text>
<text x="205.5" y="65.6">S27</text>
<text x="53.6" y="68.2">A0</text>
<text x="53.6" y="70.7">A1</text>
<text x="89.9" y="68.2">S26</text>
<text x="89.9" y="70.7">S25</text>
<text x="169.2" y="68.2">A0</text>
<text x="169.2" y="70.7">A1</text>
<text x="205.5" y="68.2">S26</text>
<text x="205.5" y="70.7">S25</text>
<text x="53.6" y="73.3">A2</text>
<text x="53.6" y="75.8">A3</text>
<text x="89.9" y="73.3">S24</text>
<text x="89.9" y="75.8">S23</text>
<text x="169.2" y="73.3">A2</text>
<text x="169.2" y="75.8">A3</text>
<text x="205.5" y="73.3">S24</text>
<text x="205.5" y="75.8">S23</text>
<text x="53.6" y="78.3">A4</text>
<text x="53.6" y="80.9">CS*</text>
<text x="53.6" y="83.4">WR*</text>
<text x="89.9" y="78.3">S22</text>
<text x="89.9" y="80.9">S21</text>
<text x="89.9" y="83.4">S20</text>
<text x="169.2" y="78.3">A4</text>
<text x="169.2" y="80.9">CS*</text>
<text x="169.2" y="83.4">WR*</text>
<text x="205.5" y="78.3">S22</text>
<text x="205.5" y="80.9">S21</text>
<text x="205.5" y="83.4">S20</text>
<text x="53.6" y="86">EN*</text>
<text x="53.6" y="88.5">GND</text>
<text x="89.9" y="86">S19</text>
<text x="89.9" y="88.5">S18</text>
<text x="169.2" y="86">EN*</text>
<text x="169.2" y="88.5">GND</text>
<text x="205.5" y="86">S19</text>
<text x="205.5" y="88.5">S18</text>
<text x="53.6" y="91">VSS</text>
<text x="89.9" y="91">S17</text>
<text x="169.2" y="91">VSS</text>
<text x="205.5" y="91">S17</text>
<text x="41.1" y="99.9">GND</text>
<text x="156.7" y="98.7">GND</text>
<text x="177.8" y="106">Scope</text>
<text x="184.7" y="106">1</text>
<text x="187" y="106">and</text>
<text x="191.7" y="106">2</text>
<text x="194" y="106">connection</text>
<text x="53.6" y="113.9">S12</text>
<text x="89.9" y="113.9">S13</text>
<text x="53.6" y="116.4">S11</text>
<text x="53.6" y="119">S10</text>
<text x="89.9" y="116.4">S14</text>
<text x="89.9" y="119">S15</text>
<text x="53.6" y="121.5">S9</text>
<text x="53.6" y="124.1">S8</text>
<text x="89.9" y="121.5">S16</text>
<text x="90.9" y="124.1">NC</text>
<text x="53.6" y="126.6">S7</text>
<text x="53.6" y="129.1">S6</text>
<text x="53.6" y="131.7">S5</text>
<text x="90.9" y="129.1">NC</text>
<text x="90.9" y="131.7">NC</text>
<text x="92.3" y="126.6">D</text>
<text x="53.6" y="134.2">S4</text>
<text x="53.6" y="136.8">S3</text>
<text x="89.9" y="134.2">S32</text>
<text x="89.9" y="136.8">S31</text>
<text x="14.5" y="139.3">+5V</text>
<text x="53.6" y="139.3">S2</text>
<text x="53.6" y="141.8">S1</text>
<text x="89.9" y="139.3">S30</text>
<text x="89.9" y="141.8">S29</text>
<text x="177.8" y="142">File:</text>
<text x="183" y="142">Scope_1_and_2_connection.kicad_sch</text>
<text x="53.6" y="144.4">VDD</text>
<text x="53.6" y="146.9">VDD</text>
<text x="53.6" y="149.5">A0</text>
<text x="89.9" y="144.4">S28</text>
<text x="89.9" y="146.9">S27</text>
<text x="89.9" y="149.5">S26</text>
<text x="53.6" y="152">A1</text>
<text x="53.6" y="154.5">A2</text>
<text x="89.9" y="152">S25</text>
<text x="89.9" y="154.5">S24</text>
<text x="53.6" y="157.1">A3</text>
<text x="53.6" y="159.6">A4</text>
<text x="89.9" y="157.1">S23</text>
<text x="89.9" y="159.6">S22</text>
<text x="53.6" y="162.2">CS*</text>
<text x="53.6" y="164.7">WR*</text>
<text x="53.6" y="167.2">EN*</text>
<text x="89.9" y="162.2">S21</text>
<text x="89.9" y="164.7">S20</text>
<text x="89.9" y="167.2">S19</text>
<text x="53.6" y="169.8">GND</text>
<text x="53.6" y="172.3">VSS</text>
<text x="89.9" y="169.8">S18</text>
<text x="89.9" y="172.3">S17</text>
<text x="41.1" y="179.9">GND</text>
</g>
</svg>
